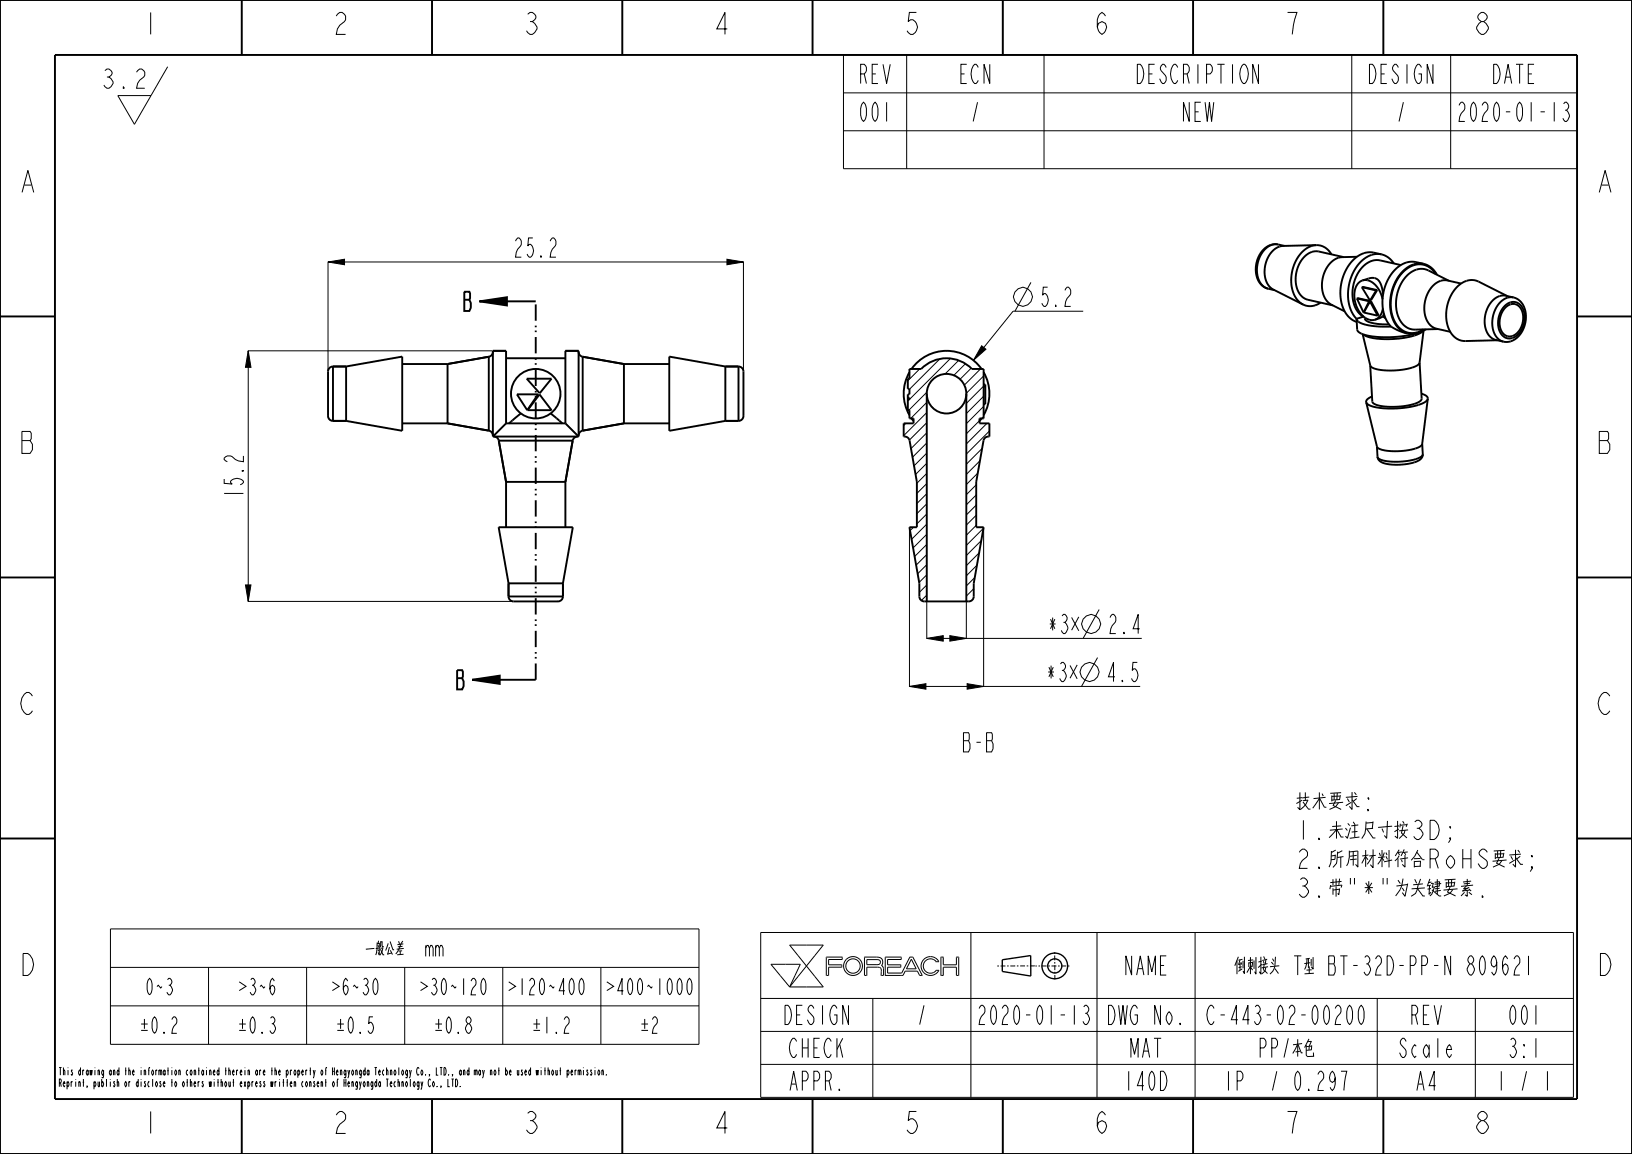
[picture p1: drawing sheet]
<svg xmlns="http://www.w3.org/2000/svg" width="297mm" height="210mm" viewBox="0 0 297 210" stroke-linecap="round" stroke-linejoin="round" font-family="sans-serif">
<g fill="none" stroke="#000" stroke-width=".18">
<path d="M19.1 12.9l.4-.3a.82 .82 0 0 1 .9 .8l-.6 .6a1.58 1.58 0 0 1 .8 1.2 1.2 1.2 0 0 1-1.1 .9l-.6-.6M19.5 14h.3M22.4 15.8l.2 .3h-.2zM24.9 13.1l.5-.5h.4l.5 .5a1.35 1.35 0 0 1-.9 1.5l-.4 .6-.1 .9h1.4M30.5 12.1l-6 10.5-3.1-5.2h6.1M153.5 10h133.5v20.7h-133.5zM153.5 16.9h133.5M165 10v20.7M190 10v20.7M246 10v20.7M264 10v20.7M153.5 23.8h133.5"/>
<path d="M59.7 47.7l3-.5v1zM59.7 47.6v19.9M59.7 47.7h75.6M132.3 47.2l3 .5-3 .5zM135.3 47.6v19.9M187.6 51.4l-2.9 5.2M197.1 56.6h-12.7l-7.2 9M45.1 63.8h44.5M45.2 63.8l.5 3h-1zM45.2 63.8v45.6M164.8 77l-.3 .4M165.5 67.1v.1"/>
<path d="M167.4 67.1l-2.2 2.2M168.7 78.8l-2.9 2.8M168.7 73.2l-3 2.9M168.7 75.1l-4.2 4.2M168.7 76.9l-3.2 3.2M168.7 71.4l-3.3 3.2M171 65.3l-5.5 5.5M173 65.2l-7.8 7.8M174.5 65.6l-2.5 2.5M175.7 66.2l-2.1 2.1M176.7 67l-2 2M178.3 76.5l-2.4 2.4"/>
<path d="M178.4 67.1l-2.9 3M178.6 62.9l.8 .7-2.2 2zM179 75.8l-.3 .3M179 70.3l-3.1 3.1M179 72.1l-3.1 3.2M179 74l-3.1 3.1M179 68.4l-3.1 3.2M179.6 77l-3.7 3.8M180.1 78.4l-4.2 4.2M165.5 96v29M166.2 95.9l-.6 .7M168.7 82.5l-2.4 2.3"/>
<path d="M168.7 84.3l-2.1 2M168.7 80.6l-2.6 2.6M168.7 95.4l-2.8 2.7M168.7 97.2l-2.5 2.5M168.7 99.1l-2.3 2.2M168.7 86.1l-1.8 1.8M168.7 88l-1.8 1.8M168.7 89.8l-1.8 1.8M168.7 91.7l-1.8 1.8M168.7 93.5l-1.8 1.8M177.7 88.2l-1.8 1.8M177.7 90.1l-1.8 1.8"/>
<path d="M177.7 91.9l-1.8 1.8M177.7 93.8l-1.8 1.8M177.7 95.6l-1.8 1.8M177.9 86.1l-2 2.1M178.3 83.9l-2.4 2.4M178.6 98.4l-2.7 2.7M178.7 81.6l-2.8 2.9M179 96.1l-3.1 3.2M179 96v29M44.7 106.4h1l-.5 3zM45.1 109.4h48.3M168.7 108.3l-1 1"/>
<path d="M168.7 106.5l-1.4 1.3M168.7 100.9l-2 1.9M168.7 104.6l-1.4 1.4M168.7 102.8l-1.7 1.6M168.7 116.2l3-.5v1zM168.7 116.2h39.1M168.7 109.5v6.7M172.9 115.7l3 .5-3 .5zM175.9 109.5v6.7M177.2 107.1l-1.3 1.4M177.4 105.1l-1.5 1.5M177.8 102.9l-1.9 1.9"/>
<path d="M178.2 100.6l-2.3 2.3M165.5 124.9l3-.5v1zM165.5 124.9h42M176 124.4l3 .5-3 .5zM20.1 169h107.1v21h-107.1zM20.1 176h107.1M37.9 176v14M55.8 176v14M73.6 176v14M78.1 172.5l.3-.5h.2l.2 .5v1.5M79.3 172.5l.2-.5h.2l.2 .5v1.5M79.3 172v2"/>
<path d="M79.9 172.5l.3-.5h.2l.2 .5v1.5M91.5 176v14M109.3 176v14M138.4 169.7h147.9v30h-147.9zM140.3 175.5h5.3l-1.9 4.1zM143.7 172h6.1l-3 3.8zM146.8 175.8l3 3.8h-6.1M146.8 175.8l-3.1 3.8M150.8 177.5v-1.5h2.4v-.4h-2.4v-1h2.4l.1-.4h-2.9v3.3h.4M157.8 174.6l2.1 .1 .3 .1v.4l-.4 .3h-2zM157.8 177.5v-1.5h1.9l.4 .1 .2 .2 .1 1.2h.4M160.8 177.5v-1.3l-.4-.5 .2-.6-.2-.7-.7-.2h-2.3l-.1 3.3h.5"/>
<path d="M164.3 177.5h.1M165.9 174.6l.8 1.7h-1.7zM166.1 174.2h-.5l-1.5 2.9h-2.6v-1.1h2.4v-.4h-2.4v-1h2.5v-.4h-2.9v3.3h3.2M166.1 174.2h.1M166.1 174.2l1.7 3.3h-.4l-.4-.8h-2.3l-.4 .8M170.4 175l-.7-.5h-.8l-.6 .5-.3 .8 .3 .8 .6 .4h.8l.7-.4M170.4 176.6h.1M170.4 175h.1M170.4 176.6h.4M170.4 175h.5l-.4-.5-.5-.3-.7-.1-.7 .1-.5 .4-.3 .5-.2 .5 .1 .7 .5 .8 1 .4 1-.2 .7-.7M170.8 176.6h.1M171.2 174.2h.5v1.4h2.4v-1.4h.4v3.3h-.4v-1.5h-2.4v1.5h-.5z"/>
<path d="M176.7 169.7v30M199.6 169.7v30M217.5 169.7v30M20.1 183h107.1M138.4 181.7h147.9M138.4 187.7h147.9M138.4 193.7h147.9M158.8 181.7v18M250.6 181.7v18M268.5 181.7v18"/>
<circle cx="186.1" cy="54" r="1.72"/>
<circle cx="155.2" cy="175.8" r="1.31"/>
<circle cx="155.2" cy="175.8" r="1.71"/>
</g>
<path d="M59.7 47.7l3-.5v1zM87.3 54.8l5-.7v1.5zM132.3 47.2l3 .5-3 .5zM45.2 63.8l.5 3h-1zM178.6 62.9l.8 .7-2.2 2zM44.7 106.4h1l-.5 3zM168.7 116.2l3-.5v1zM172.9 115.7l3 .5-3 .5zM85.9 123.7l5-.7v1.5zM165.5 124.9l3-.5v1zM176 124.4l3 .5-3 .5z" fill="#000"/>
<g fill="none" stroke="#000" stroke-width=".35">
<path d="M0 0h297v210h-297zM10 10h277v190h-277zM44 .1v10M78.6 .1v10M113.2 .1v10M147.9 .1v10M182.5 .1v10M217.1 .1v10M251.7 .1v10M0 57.6h10M87.3 54.8l5-.7v1.5zM87.3 54.8h10.2"/>
<path d="M232.5 44.5a3.5 3.5 0 0 0-3.5 2.8 4.2 4.2 0 0 0 1.3 5.1l.5 .1a3.6 3.6 0 0 1-2.2-4.5 3.9 3.9 0 0 1 3.6-3.6l.4 .1M246.9 54.3l1.2 2.6M246.9 54.3l2.4 .5M246.9 54.3l2.3 .5M247.8 52.3l2.6 .6M247.8 52.3l1.5 2.4M247.8 52.3l2.8 .5M248.2 56.8l-.1 .1M249.2 54.8l-1.1 2.1M249.3 54.9l-1.1 2 2.5 .5M249.3 54.9l1.4 2.5M249.3 54.9l.2-.1 1.4 2.6h-.2"/>
<path d="M249.3 54.8h-.1M249.3 54.8l-.2 .5M250.4 52.9l-1.1 1.8M250.6 52.8l-.2 .1M250.6 52.8l-1.1 1.8-.2 .1M251.2 47.4l3.7 .8M259.9 49.2a3.6 3.6 0 0 0-4.5 1.7 7 7 0 0 0-.1 8.1 2.9 2.9 0 0 0 2.2 1M261.3 49.9a3.5 3.5 0 0 0-5.7-.6 8.1 8.1 0 0 0-1.3 9.9 3.4 3.4 0 0 0 4.7 .7M273.1 54.9a2.57 2.57 0 0 1 2.7-.7 2.57 2.57 0 0 1 1.7 2.2 4.8 4.8 0 0 1-2.7 5.8 2.52 2.52 0 0 1-3.1-2.4 5.5 5.5 0 0 1 1.4-4.9zM273.8 55.7a1.99 1.99 0 0 1 2.2-.7 1.99 1.99 0 0 1 1.4 1.8 4 4 0 0 1-2.3 4.8 2.24 2.24 0 0 1-2.5-2.6l.1-1 .2-.9zM274 56a1.79 1.79 0 0 1 2-.6 1.79 1.79 0 0 1 1.1 1.8 3.5 3.5 0 0 1-2.2 4 2.03 2.03 0 0 1-2-2.3v-.8l.3-.9zM287 57.6h10"/>
<path d="M60.6 66.7a.9 .9 0 0 0-.9 .9v8.1a.9 .9 0 0 0 .9 .9M60.6 66.7v9.9M60.6 76.6h2.4M60.6 66.7h2.4M81.4 77l7.6 1.4M89 64.9v13.5M89 64.9l-7.6 1.3M89 78.4a.9 .9 0 0 1 .7 .9M89.7 64a.9 .9 0 0 1-.7 .9M89.7 63.8h2.4M89.9 79.4a.9 .9 0 0 1 .9 .8M92.1 65.2h10.8"/>
<path d="M94.1 71.8h3.8l-2 2.8zM95.9 68.9h4.5l-2.2 2.7zM98.2 71.8l2.2 2.8h-4.4zM102.9 63.8h2.4M105.1 79.4a.9 .9 0 0 0-.9 .8M105.3 64a.9 .9 0 0 0 .7 .9M106 64.9l7.5 1.3M106 78.4a.9 .9 0 0 0-.7 .9M106 64.9v13.5M113.5 77l-7.5 1.4M132 76.6h2.4M132 66.7h2.4"/>
<path d="M134.4 66.7a.9 .9 0 0 1 .9 .9v8.1a.9 .9 0 0 1-.9 .9M134.4 66.7v9.9M165.2 72.4h.3v.3h-.3M165.5 67.1h2.1a6.4 6.4 0 0 1 9.3 0h2.1v9h-.7v.9h1.8v2.4a.94 .94 0 0 0-1.1 .8l-1.3 7.5v8.2h1.3l-1.8 10.3v2.3a.9 .9 0 0 1-.9 .9h-8.1a.9 .9 0 0 1-.9-.9v-2.3l-1.8-10.3h1.4v-8.2l-1.4-7.5a.93 .93 0 0 0-1-.8v-2.4h1.8v-.9h-.8v-1.5h-.3v-2.8h.3v-1h-.3v-1.9h.3zM168.7 71.6v37.8M175.9 71.6v37.8M179 70h.3v3.6h-.3M179 70.3h.3M259 60.2a9.3 9.3 0 0 1-5.6 1.5 9.1 9.1 0 0 1-5.3-.8M90.8 80.2l1.3 7.5M90.8 80.2h13.4M104.2 80.2l-1.3 7.5"/>
<path d="M250.7 83.1v.1a2.78 2.78 0 0 0 2.4 .8 10 10 0 0 0 5.6-1l.2-.3a1.79 1.79 0 0 1-1.7 1.5 9.4 9.4 0 0 1-5.9-.2l-.5-.4zM0 105.1h10M92.5 108.5h9.9M92.5 106.2v2.3M102.4 106.2v2.3M102.4 108.5a.9 .9 0 0 1-.9 .9h-8.1a.9 .9 0 0 1-.9-.9M287 105.1h10M85.9 123.7l5-.7v1.5zM85.9 123.7h11.6M0 152.6h10M287 152.6h10M44 200.1v10"/>
<path d="M78.6 200.1v10M113.2 200.1v10M147.9 200.1v10M182.5 200.1v10M217.1 200.1v10M251.7 200.1v10"/>
<circle cx="172.3" cy="71.6" r="3.6"/>
</g>
<g fill="none" stroke="#000" stroke-width=".25">
<path d="M187.6 173.9v3.7l-5.2-.8v-2.1l5.2-.8"/>
<circle cx="192" cy="175.8" r="2.34"/>
<circle cx="192" cy="175.8" r="1.29"/>
</g>
<path d="M181.5 175.8h6.8M191.9 173.3l.1 5M194.6 175.8h-6.2" fill="none" stroke="#000" stroke-width=".18" stroke-dasharray=".3 .3 .9 .3" stroke-linecap="butt"/>
<path d="M97.5 123.7v-68.9" fill="none" stroke="#000" stroke-width=".35" stroke-dasharray="3 .9 .3 .6 .3 .9" stroke-linecap="butt"/>
<!-- layer: 02___PRT_ALL_AXES -->
<g fill="none" stroke="#000" stroke-width=".35">
<path d="M230.8 52.5l1.1 .3M232.6 44.5l1.2 .2M239.6 44.6a3.1 3.1 0 0 1 2.7 1.7M239.6 44.6a5.3 5.3 0 0 0-4.3 4.3 5.7 5.7 0 0 0 1.6 6.4l.2 .1M239.6 44.6l-6.1 .2a4.2 4.2 0 0 0-3.3 4.1 3.8 3.8 0 0 0 1.5 3.8l5.4 2.7M240.3 55.1a3.1 3.1 0 0 1-3.2 .3M244.5 46.8l-4.5-1a3.5 3.5 0 0 0-3.7 2.5 5 5 0 0 0 .9 5.9l.8 .4 4.5 1M246.9 58h.1M246.9 58l.1 2a2 2 0 0 0 1.8 1.1 20.8 20.8 0 0 0 9.2-.5M246.9 58a2.03 2.03 0 0 0 1.8 1.1l2 .3h2.4M246.9 46.7l-2.7 .1a4.5 4.5 0 0 0-3.5 4.1 4.2 4.2 0 0 0 1.6 4.5l2.4 1.3M248 51l1.1-.3a1.76 1.76 0 0 1 2.4 1.6l.2 1.2"/>
<path d="M248 51a3 3 0 0 0-1.4 3.8 4 4 0 0 0 3.1 3.5l.5-.1M248 51a3.1 3.1 0 0 1 3.2 2.3l.4 1.2M248.1 57.6l-1.2 .4M248.1 57.6h.1M248.4 57.8a1.18 1.18 0 0 0 1.2 .9l1.4 .3h1.8M250.8 58l-.6 .2M251.2 47.4a4 4 0 0 0-4.1 2.4 6.4 6.4 0 0 0 .4 7.3l.6 .5M251.4 46.3a3.6 3.6 0 0 1 2.3 1.6M251.4 46.3a4.8 4.8 0 0 0-4.9 2.9 8 8 0 0 0 .2 8.6l.2 .2M251.4 46.3l-1.4-.3a4.8 4.8 0 0 0-5 2.9 7.9 7.9 0 0 0 .3 8.6l.7 .7 .9 .4M251.7 57.6l.4 .3M251.7 57.6l-.9 .4"/>
<path d="M251.7 56.1v.1a2.32 2.32 0 0 1-1.5 2M251.8 57l-.1 .6M253.1 59.4l1.4 .7 1.4 .5M259.1 48l-1.4-.3a4.8 4.8 0 0 0-5 2.9 8 8 0 0 0 .2 8.6l.2 .2M259.1 48a4.8 4.8 0 0 0-5 3 7.9 7.9 0 0 0 .3 8.6 3.3 3.3 0 0 0 3.6 1M259.1 48a3.8 3.8 0 0 1 2.4 2M259.3 59.9l-1.3 .7M259.5 59.9l-.5 .3M259.9 49.2l3.8 1.9M261.7 59.9l-4.2 .1M265.9 51.6l-2.5-.6a3.5 3.5 0 0 0-3.6 2.5 5 5 0 0 0 .8 5.9l.7 .4 2.6 .6M274.3 53.9l-5.2-2.6a3.7 3.7 0 0 0-4.7 1.9 6.9 6.9 0 0 0 0 7.9 2.92 2.92 0 0 0 2.3 1l5.8-.2"/>
<path d="M275.4 54.1l-1.4-.3a3.4 3.4 0 0 0-3.5 2.9 4.3 4.3 0 0 0 1.2 4.9l1.9 .6M60.6 76.6h2.4M60.6 66.7h2.4M63 66.7v9.9M63 66.7l10.2-1.8v13.5l-10.2-1.8M73.2 77h8.2M73.2 66.2h8.2M81.4 66.2v10.8M81.4 77l7.6 1.4M89 64.9l-7.6 1.3M89.7 79.4h15.6M89.7 79.4h.1"/>
<path d="M92.1 77l-2.4 2.4M92.1 77v-13.2h-2.4v15.6M92.1 77h10.8M94.8 75.2l-2.2 1.8M100.2 75.2l2.1 1.8M102.9 77v-13.2h2.4v15.6M102.9 77l2.4 2.4M106 64.9l7.5 1.3M113.5 66.2v10.8M113.5 77l-7.5 1.4M113.5 77h8.3M113.5 66.2h8.3"/>
<path d="M132 66.7l-10.2-1.8v13.5l10.2-1.8M132 76.6h2.4M132 66.7h2.4M132 66.7v9.9M165.5 67.7a7.8 7.8 0 0 0 0 7.9M165.9 67.1a7.8 7.8 0 0 1 12.7 0M165.9 76.1l.4 .5M178.6 76.1l-.3 .5M179 67.7a7.8 7.8 0 0 1 0 7.9M248.6 73.2l2 8.1M249.7 72.2h-.1a1.1 1.1 0 0 0-1 1M258.3 66l.4 6.6a3.3 3.3 0 0 1-2.6 1.2 10.5 10.5 0 0 1-6.1-.4l-.3-.3-.3-6.6"/>
<path d="M258.7 71.6l.2 .1a1.12 1.12 0 0 1 .9 .9M259 60.2l-1 .4M259.1 60.2l-.8 5.8a3.3 3.3 0 0 1-2.6 1.2 10.6 10.6 0 0 1-6.1-.4l-.2-.3-1.4-5.7M259.8 72.6a2.56 2.56 0 0 1-1.9 1.2 15.9 15.9 0 0 1-8.7-.1l-.6-.5M259.8 72.6l-1 8.2a3.6 3.6 0 0 1-2.8 1.2 8.5 8.5 0 0 1-5.3-.5l-.1-.2M90.8 80.2l1.3 7.5M92.1 87.7v8.2M92.1 87.7h10.8M102.9 87.7v8.2M104.2 80.2l-1.3 7.5M250.6 81.2l.1 1.9M258.8 80.8l.1 1.9"/>
<path d="M92.5 106.2h9.9M92.5 106.2v2.3M92.5 106.2l-1.8-10.3h13.5l-1.8 10.3M102.4 106.2v2.3"/>
<circle cx="97.5" cy="71.6" r="4.5"/>
</g>
<g font-size="5.2">
<text x="26.1" y="6.3">1</text>
<text x="60.7" y="6.3">2</text>
<text x="95.4" y="6.3">3</text>
<text x="130" y="6.3">4</text>
<text x="164.6" y="6.3">5</text>
<text x="199.2" y="6.3">6</text>
<text x="233.9" y="6.3">7</text>
<text x="268.5" y="6.3">8</text>
<text x="3.8" y="35">A</text>
<text x="290.8" y="35">A</text>
<text x="3.8" y="82.5">B</text>
<text x="290.8" y="82.5">B</text>
<text x="3.8" y="130">C</text>
<text x="290.8" y="130">C</text>
<text x="3.8" y="177.5">D</text>
<text x="290.8" y="177.5">D</text>
<text x="26.1" y="206.3">1</text>
<text x="60.7" y="206.3">2</text>
<text x="95.4" y="206.3">3</text>
<text x="130" y="206.3">4</text>
<text x="164.6" y="206.3">5</text>
<text x="199.2" y="206.3">6</text>
<text x="233.9" y="206.3">7</text>
<text x="268.5" y="206.3">8</text>
</g>
<g font-size="4.6">
<text x="155.8" y="15.2">REV</text>
<text x="174.1" y="15.2">ECN</text>
<text x="205.5" y="15.2">DESCRIPTION</text>
<text x="248.2" y="15.2">DESIGN</text>
<text x="270.9" y="15.2">DATE</text>
<text x="155.8" y="22.1">001</text>
<text x="176.4" y="22.1">/</text>
<text x="214.6" y="22.1">NEW</text>
<text x="253.9" y="22.1">/</text>
<text x="264.1" y="22.1">2020-01-13</text>
<text x="93.3" y="46.8">25.2</text>
<text x="84.1" y="56.6">B</text>
<text x="189.1" y="55.8">5.2</text>
<text x="44.3" y="90.8" transform="rotate(-90 44.3 90.8)">15.2</text>
<text x="190.5" y="115.3">*3× 2.4</text>
<text x="82.8" y="125.5">B</text>
<text x="190.2" y="124">*3× 4.5</text>
<text x="174.4" y="136.8">B-B</text>
<text x="235.7" y="147.5">技术要求:</text>
<text x="235.7" y="152.8">1.未注尺寸按3D;</text>
<text x="235.7" y="158">2.所用材料符合RoHS要</text>
<text x="235.7" y="163.3">3.带&quot;*&quot;为关键要素.</text>
<text x="204" y="177.4">NAME</text>
<text x="216.7" y="177.4">倒刺接头 T型 BT-32D-PP-N 809621</text>
<text x="141.8" y="186.4">DESIGN</text>
<text x="166.6" y="186.4">/</text>
<text x="176.8" y="186.4">2020-01-13</text>
<text x="200.6" y="186.4">DWG No.</text>
<text x="218.1" y="186.4">C-443-02-00200</text>
<text x="256.2" y="186.4">REV</text>
<text x="274" y="186.4">001</text>
<text x="143" y="192.4">CHECK</text>
<text x="205.2" y="192.4">MAT</text>
<text x="228.6" y="192.4">PP</text>
<text x="230.5" y="192.4">/本色</text>
<text x="253.9" y="192.4">Scale</text>
<text x="274" y="192.4">3:1</text>
<text x="143" y="198.4">APPR.</text>
<text x="204" y="198.4">140D</text>
<text x="222.3" y="198.4">IP</text>
<text x="230.9" y="198.4">/ 0.297</text>
<text x="257.3" y="198.4">A4</text>
<text x="272.1" y="198.4">1</text>
<text x="276.3" y="198.4">/ 1</text>
</g>
<g font-size="3.9">
<text x="61.9" y="174">一般公差</text>
<text x="26.1" y="181">0~3</text>
<text x="42" y="181">＞3~6</text>
<text x="58.9" y="181">＞6~30</text>
<text x="74.8" y="181">＞30~120＞120~400＞400~1000</text>
<text x="24.2" y="188">±0.2</text>
<text x="42" y="188">±0.3</text>
<text x="59.9" y="188">±0.5</text>
<text x="77.7" y="188">±0.8</text>
<text x="95.5" y="188">±1.2</text>
<text x="115.3" y="188">±2</text>
</g>
<g font-size="1.8">
<text x="10.6" y="195.7">This drawing and the information contained therein are the property of</text>
<text x="10.6" y="197.8">Reprint, publish or disclose to others without express written consent of</text>
<text x="60.3" y="195.7">Hengyongda Technology Co., LTD., and may not be used without permission.</text>
<text x="62.4" y="197.8">Hengyongda Technology Co., LTD.</text>
</g>
</svg>
